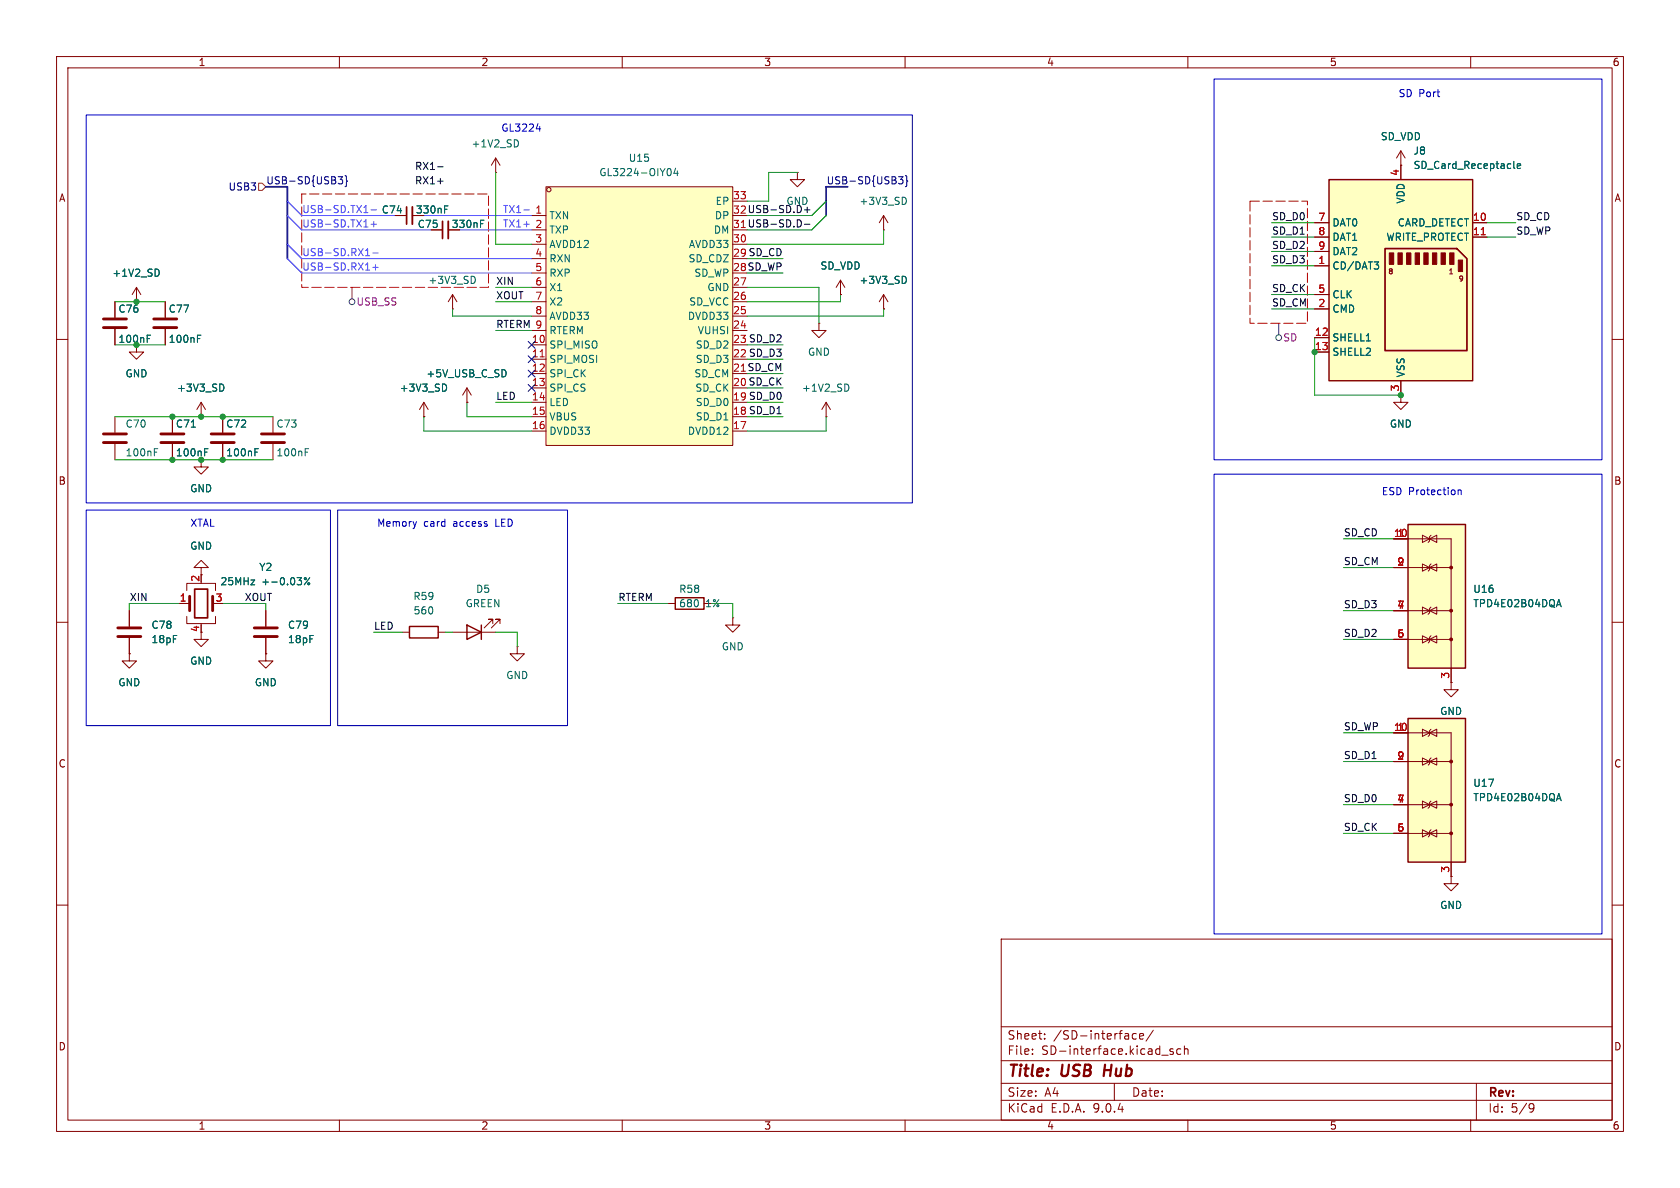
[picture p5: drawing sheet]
<svg xmlns="http://www.w3.org/2000/svg" width="297mm" height="210mm" viewBox="0 0 297 210" stroke-linecap="round" stroke-linejoin="round" font-family="sans-serif">
<g fill="none" stroke="#840000" stroke-width=".18">
<path d="M10 10h277v190h-277zM12 12h273v186h-273zM60 10v2M110 10v2M160 10v2M210 10v2M260 10v2M20.3 53.3v2.8M20.3 58.2v2.8M24.1 53.3h.1M24.1 50.8l-.7 1.3M24.1 50.8l.8 1.3"/>
<path d="M24.1 50.8v2.5M29.2 53.3v2.8M29.2 58.2v2.8M10 60h2M285 60h2M10 110h2M35.6 100.3h1.2l-1.2-1.2-1.3 1.2h1.3v1.3M285 110h2M256.5 154.9v1.3h1.3l-1.3 1.3-1.2-1.3h1.2M256.5 154.9h.1M10 160h2M177 166h108v32h-108z"/>
<path d="M285 160h2M60 198v2M110 198v2M160 198v2M177 194.5h108M177 191.5h108M177 187.5h108M177 181.5h108M182.5 186.3v.1M182.5 185.5v.1M184.7 183.6v.1M184.7 182.8v.1"/>
<path d="M197 191.5v3M200.9 182.8l-.4-.1-.3 .3v.4l.1 .2h.6M201.5 183.2l.7-.1-.1-.3-.4-.1-.2 .2v.7h.6M203.9 182.1l-1.3 2M205.4 186.5h1.1M207.4 185.5l-.4-.1-.2 .2 .1 .2 .5 .2v.3h-.6M208.7 185.5l-.4-.1-.3 .3v.4l.2 .2h.5M209.4 185.5l.2-.1 .4 .1v.9M209.4 184.9v1.5M210 198v2M260 198v2M261 191.5v6.5"/>
<path d="M270.6 195.1l.5 .1a.99 .99 0 0 1-.4 1.4h-.2M271.2 195.7l-.3 .3h-.3"/>
</g>
<path d="M195.4 188.2l-.3 2" fill="none" stroke="#840000" stroke-width=".4"/>
<path d="M18.3 56.4h4.1M18.3 57.9h4.1M27.2 56.4h4M27.2 57.9h4" fill="none" stroke="#840000" stroke-width=".51"/>
<path d="M26 59.9h.4M26 59.3h.6M27.9 47.6l.3 .5-.3 .7M34.9 59.9h.4M34.9 59.3h.6" fill="none" stroke="#006464" stroke-width=".18"/>
<path d="M248.9 92.7h10.2v25.4h-10.2z" fill="#ffffc2"/>
<path d="M248.9 92.7h10.2v25.4h-10.2z" fill="none" stroke="#840000" stroke-width=".25"/>
<g fill="none" stroke="#840000" stroke-width=".18">
<path d="M69.8 38.1h2.1M246.4 95.3h10.1v25.4M251.5 94.6l1.2 .7-1.2 .6zM251.5 99.7l1.2 .6-1.2 .7zM252.7 95.3l1.3-.7v1.3zM253 94.6l-.3 .3v.7l-.2 .3M253 99.7l-.3 .2v.8l-.2 .3M22.9 108v2.7M22.9 112.8v2.8M47 108v2.7M47 112.8v2.8M91.4 114.3v1.3h1.3l-1.3 1.2-1.2-1.2h1.2"/>
<path d="M91.4 114.3h.1M246.4 100.3h10.1M246.4 108h10.1M246.4 113h10.1M251.5 107.3l1.2 .7-1.2 .6zM251.5 112.4l1.2 .6-1.2 .7zM252.7 100.3l1.3-.6v1.3zM252.7 108l1.3-.7v1.3zM252.7 113l1.3-.6v1.3zM253 107.3l-.3 .3v.7l-.2 .3M253 112.4l-.3 .2v.8l-.2 .3M256.5 120.7v1.2h1.3l-1.3 1.3-1.2-1.3h1.2"/>
<path d="M256.5 120.7h.1"/>
</g>
<g fill="#840000" stroke="#840000" stroke-width=".18">
<circle cx="256.5" cy="100.3" r=".25"/>
<circle cx="256.5" cy="107.9" r=".25"/>
<circle cx="256.5" cy="113" r=".25"/>
</g>
<path d="M78.6 37h.4M78.6 36.4h.6M275.3 106.9h.6M275.6 106l.4 1.3" fill="none" stroke="#006464" stroke-width=".18"/>
<path d="M20.8 112.5h4.1M20.8 111h4.1M45 112.5h4M45 111h4" fill="none" stroke="#840000" stroke-width=".51"/>
<path d="M71.9 36.6v3" fill="none" stroke="#840000" stroke-width=".3"/>
<path d="M72.9 36.6v3" fill="none" stroke="#840000" stroke-width=".33"/>
<path d="M96.5 33h33v45.7h-33z" fill="#ffffc2"/>
<g fill="none" stroke="#840000" stroke-width=".18">
<path d="M87.6 30.5h.1M87.6 27.9l-.7 1.3M87.6 27.9l.8 1.3M87.6 27.9v2.6M94 38.1h2.5M96.5 33h33v45.7h-33zM129.5 35.6h2.6M80 54.6h.1M80 52.1l-.8 1.2M80 52.1l.8 1.2M80 52.1v2.5M94 40.6h2.5"/>
<path d="M94 43.2h2.5M94 45.7h2.5M94 48.3h2.5M94 50.8h2.5M94 53.3h2.5M94 55.9h2.5M94 58.4h2.5M129.5 43.2h2.6M129.5 50.8h2.6M129.5 53.3h2.6M129.5 55.9h2.6M129.5 58.4h2.6"/>
<path d="M144.8 57.2v1.2h1.2l-1.2 1.3-1.3-1.3h1.3M144.8 57.2h.1M20.3 73.7v2.8M20.3 78.5v2.8M24.1 61v1.2h1.3l-1.3 1.3-1.2-1.3h1.2M30.5 73.7v2.8M30.5 78.5v2.8M35.6 73.7h.1M35.6 71.1l-.8 1.3M35.6 71.1l.7 1.3M35.6 71.1v2.6M39.4 73.7v2.8"/>
<path d="M39.4 78.5v2.8M48.3 73.7v2.8M48.3 78.5v2.8M74.9 73.7h.1M74.9 71.1l-.7 1.3M74.9 71.1l.8 1.3M74.9 71.1v2.6M82.5 71.1h.1M82.5 68.6l-.7 1.3M82.5 68.6l.8 1.3M82.5 68.6v2.5M94 61h2.5"/>
<path d="M94 63.5h2.5M94 66h2.5M94 68.6h2.5M94 71.1h2.5M94 73.7h2.5M94 76.2h2.5M129.5 76.2h2.6M22.9 115.6v1.2h1.2l-1.2 1.3-1.3-1.3h1.3M22.9 115.6h.1M31.7 106.7h1.8M33 104.4v-1.3h5.1v1.3M33 109v1.2h5.1v-1.2"/>
<path d="M35.6 111.8v1.2h1.2l-1.2 1.3-1.3-1.3h1.3M35.6 110.2v.3M47 115.6v1.2h1.3l-1.3 1.3-1.3-1.3h1.3M47 115.6h.1M71.1 111.8h1.3M77.5 111.8h1.2M80 111.8h7.6M87.1 110.2v-.7h-.7h.7l-1.5 1.5M88.4 110.2v-.7h-.8h.8l-1.5 1.5M118.1 106.7h1.3"/>
<circle cx="97" cy="33.5" r=".38"/>
</g>
<path d="M95.5 63.1h.7" fill="none" stroke="#a90000" stroke-width=".18"/>
<g fill="none" stroke="#006464" stroke-width=".18">
<path d="M91.4 24.8l.3 .5-.3 .6M118.2 29.8a.68 .68 0 0 1 .5 .6 .68 .68 0 0 1-.5 .7M119.4 29.7l-.3 .9h.8M119.7 30.2v.9M83.8 48.9l.2 .5-.2 .6M27.3 79.9h.4M27.3 79.3h.6M33.8 75.5h.7M36.2 79.9h.4M36.2 79.3h.6M39.3 68l.3 .4-.3 .7M45.1 79.9h.4"/>
<path d="M45.1 79.3h.6M54 79.9h.4M54 79.3h.6M78.7 68l.3 .4-.3 .7M89.2 65.4l.3 .5-.3 .7M54.8 102.1l-1 1.3"/>
<circle cx="54" cy="102.3" r=".18"/>
<circle cx="54.6" cy="103.2" r=".18"/>
</g>
<path d="M18.3 76.7h4.1M18.3 78.2h4.1M28.4 76.7h4.1M28.4 78.2h4.1M37.3 76.7h4.1M37.3 78.2h4.1M46.2 76.7h4.1M46.2 78.2h4.1M33.5 105.4v2.6M37.6 105.4v2.6" fill="none" stroke="#840000" stroke-width=".51"/>
<path d="M72.4 110.7h5.1v2.1h-5.1zM82.5 110.5l2.6 1.3-2.6 1.2zM85.1 110.5v2.5M119.4 105.7h5.1v2h-5.1z" fill="none" stroke="#840000" stroke-width=".25"/>
<path d="M34.4 104.1h2.3v5.1h-2.3z" fill="none" stroke="#840000" stroke-width=".3"/>
<path d="M248.9 127h10.2v25.4h-10.2z" fill="#ffffc2"/>
<path d="M248.9 127h10.2v25.4h-10.2z" fill="none" stroke="#840000" stroke-width=".25"/>
<g fill="none" stroke="#840000" stroke-width=".18">
<path d="M246.4 129.5h10.1v25.4M246.4 134.6h10.1M251.5 128.9l1.2 .6-1.2 .7zM251.5 134l1.2 .6-1.2 .7zM252.7 129.5l1.3-.6v1.3zM252.7 134.6l1.3-.6v1.3zM253 128.9l-.3 .3v.7l-.2 .3M253 134l-.3 .2v.8l-.2 .3M246.4 142.2h10.1M246.4 147.3h10.1M251.5 141.6l1.2 .6-1.2 .7zM251.5 146.7l1.2 .6-1.2 .7z"/>
<path d="M252.7 142.2l1.3-.6v1.3zM252.7 147.3l1.3-.6v1.3zM253 141.6l-.3 .3v.7l-.2 .3M253 146.7l-.3 .2v.8l-.2 .3"/>
</g>
<g fill="#840000" stroke="#840000" stroke-width=".18">
<circle cx="256.5" cy="134.6" r=".25"/>
<circle cx="256.5" cy="142.2" r=".25"/>
<circle cx="256.5" cy="147.3" r=".25"/>
</g>
<path d="M275.3 141.2h.6M275.6 140.3l.4 1.2" fill="none" stroke="#006464" stroke-width=".18"/>
<path d="M234.9 31.8h25.4v35.5h-25.4z" fill="#ffffc2"/>
<g fill="#840000" stroke="#840000" stroke-width=".18">
<path d="M245.6 44.7h.8v2h-.8z"/>
<path d="M247.1 44.7h.8v2h-.8z"/>
<path d="M248.7 44.7h.7v2h-.7z"/>
<path d="M250.2 44.7h.8v2h-.8z"/>
<path d="M251.7 44.7h.8v2h-.8z"/>
<path d="M253.2 44.7h.8v2h-.8z"/>
<path d="M254.8 44.7h.7v2h-.7z"/>
<path d="M256.3 44.7h.7v2h-.7z"/>
<path d="M257.8 46h.8v2h-.8z"/>
</g>
<path d="M234.9 31.8h25.4v35.5h-25.4z" fill="none" stroke="#840000" stroke-width=".25"/>
<path d="M78.2 39.1v3.1M244.9 43.9h12.7l1.7 1.8v16.3h-14.4z" fill="none" stroke="#840000" stroke-width=".3"/>
<g fill="none" stroke="#840000" stroke-width=".18">
<path d="M69.8 38.1h2.1M141 30.5v1.3h1.2l-1.2 1.2-1.3-1.2h1.3M141 30.5h.1M156.2 38.1v2.5M156.2 38.1l-.8 1.3M156.2 38.1l.8 1.3M232.4 39.4h2.5M247.6 29.2h.1M247.6 26.7v5.1M247.6 26.7l-.7 1.2M247.6 26.7l.8 1.2M260.3 39.4h2.6"/>
<path d="M20.3 53.3v2.8M20.3 58.2v2.8M24.1 53.3h.1M29.2 53.3v2.8M29.2 58.2v2.8M76.2 40.6h2M148.6 52.1h.1M148.6 49.5l-.8 1.3M148.6 49.5l.8 1.3M148.6 49.5v2.6M156.2 54.6h.1M156.2 40.6h.1"/>
<path d="M156.2 52.1l-.8 1.2M156.2 52.1l.8 1.2M156.2 52.1v2.5M232.4 41.9h2.5M232.4 44.5h2.5M232.4 47h2.5M232.4 52.1h2.5M232.4 54.6h2.5M232.4 59.7h2.5M260.3 41.9h2.6M30.5 73.7v2.8M30.5 78.5v2.8"/>
<path d="M35.6 73.7h.1M39.4 73.7v2.8M39.4 78.5v2.8M74.9 73.7h.1M82.5 71.1h.1M146 73.7h.1M146 71.1l-.7 1.3M146 71.1l.8 1.3M146 71.1v2.6M232.4 62.2h2.5M247.6 69.9v1.2h1.3l-1.3 1.3-1.2-1.3h1.2M247.6 69.9h.1"/>
<path d="M247.6 67.3v2.6M35.6 81.3v1.3h1.2l-1.2 1.2-1.3-1.2h1.3M246.4 95.3h2.5M22.9 115.6h.1M22.9 108v2.7M22.9 112.8v2.8M31.7 106.7h1.3M47 115.6h.1M47 108v2.7M47 112.8v2.8M129.5 109.2v1.3h1.3l-1.3 1.3-1.2-1.3h1.2M129.5 109.2h.1"/>
<path d="M246.4 100.3h2.5M246.4 108h2.5M246.4 113h2.5M256.5 118.1v2.6M246.4 129.5h2.5M246.4 134.6h2.5M256.5 120.7h.1M246.4 142.2h2.5M246.4 147.3h2.5M256.5 154.9h.1M256.5 152.4v2.5"/>
</g>
<g fill="none" stroke="#006464" stroke-width=".18">
<path d="M78.6 37h.4M78.6 36.4h.6M85 39.5h.4M85 38.9h.6M160 34.9l.2 .5-.2 .7M267.6 28.5v1.1l.2 .2M268.2 29.4l.6-.2v-.2l-.4-.1-.2 .2 .1 .6h.5M26 59.9h.4M26 59.3h.6M27.9 47.6l.3 .5-.3 .7M34.9 59.9h.4M34.9 59.3h.6"/>
<path d="M160 48.9l.2 .5-.2 .6M242.9 46.3h.8l-.4 .5M243.5 46.8l.2 .2v.3l-.2 .3M33.8 75.5h.7M36.2 79.9h.4M36.2 79.3h.6M39.3 68l.3 .4-.3 .7M45.1 79.9h.4M45.1 79.3h.6M78.7 68l.3 .4-.3 .7M89.2 65.4l.3 .5-.3 .7M149.8 68l.3 .4-.3 .7"/>
<path d="M54.8 102.1l-1 1.3M275.3 106.9h.6M275.6 106l.4 1.3M275.3 141.2h.6M275.6 140.3l.4 1.2"/>
<circle cx="54" cy="102.3" r=".18"/>
<circle cx="54.6" cy="103.2" r=".18"/>
</g>
<path d="M261.9 41.5h.7" fill="none" stroke="#a90000" stroke-width=".18"/>
<path d="M79.2 39.1v3.1" fill="none" stroke="#840000" stroke-width=".33"/>
<g fill="none" stroke="#484848" stroke-width=".18">
<path d="M62.2 50.8v2M226.1 57.2v2"/>
<circle cx="62.2" cy="53.3" r=".51"/>
<circle cx="226.1" cy="59.7" r=".51"/>
</g>
<path d="M53.3 34.3v16.5h33.1v-16.5h-33.1M221 35.6h10.1v21.6h-10.1v-21.6" fill="none" stroke="#f00" stroke-width=".18" stroke-dasharray="1.7 .6"/>
<path d="M45.7 32.4h.7l.6 .6-.6 .7h-.7z" fill="none" stroke="#725600" stroke-width=".18"/>
<g fill="none" stroke="#4a47ff" stroke-width=".18">
<path d="M50.8 35.6l2.5 2.5h16.5M50.8 38.1l2.5 2.5h22.9M64.3 37.6h.8M65.6 39.6h1M65.6 37.1h1M66.1 39.2v.9M74.9 38.1h19.1M92.6 37.1h1M50.8 45.7l2.5 2.6h40.7M50.8 43.2l2.5 2.5h40.7M64.6 45.2h.8M65.9 44.7h1"/>
<path d="M65.9 47.3h1M66.4 46.8v.9M81.3 40.6h12.7"/>
</g>
<path d="M59.8 31.2h.8l-.4 .5 .3 .1 .1 .5-.3 .2h-.3M61 31.1l.2 .1v.6l.2 .2-.2 .2v.6l-.2 .2M158.9 31.2h.7l-.4 .5 .4 .1v.5l-.2 .2h-.4M160.1 31.1l.2 .1v.6l.2 .2-.2 .2v.6l-.2 .2M93.4 68l1.2 1.2M93.4 65.4l1.2 1.2M93.4 60.4l1.2 1.2M93.4 62.9l1.2 1.2M94.6 68l-1.2 1.2M94.6 65.4l-1.2 1.2M94.6 60.4l-1.2 1.2M94.6 62.9l-1.2 1.2" fill="none" stroke="#000084" stroke-width=".18"/>
<path d="M77.4 29.5h.9M77.4 32h.9M141.6 39.2v.6M142.2 39.6h1M142.2 37.1h1M142.7 36.6v1" fill="none" stroke="#0f0f0f" stroke-width=".18"/>
<path d="M47 33h3.8v12.7M149.9 33h-3.9v5.1" fill="none" stroke="#000084" stroke-width=".3"/>
<g fill="none" stroke="#009600" stroke-width=".18">
<path d="M87.6 30.5v12.7h6.4M141 30.5h-5.1v5.1h-3.8M146 35.6l-2.5 2.5h-11.4M146 38.1l-2.5 2.5h-11.4M224.8 39.4h7.6M262.9 39.4h5.1M20.3 53.3h8.9M80 54.6v1.3h14M87.6 53.3h6.4M87.6 50.8h6.4M87.6 58.4h6.4M132.1 48.3h6.3"/>
<path d="M132.1 50.8h12.7v6.4M132.1 45.7h6.3M148.6 52.1v1.2h-16.5M156.2 54.6v1.3h-24.1M156.2 40.6v2.6h-24.1M224.8 41.9h7.6M224.8 44.5h7.6M224.8 54.6h7.6M224.8 47h7.6M224.8 52.1h7.6M232.4 59.7v10.2h15.2M262.9 41.9h5.1"/>
<path d="M20.3 61h8.9M20.3 73.7h28M74.9 73.7v2.5h19.1M82.5 71.1v2.6h11.5M87.6 71.1h6.4M132.1 61h6.3M132.1 73.7h6.3M132.1 71.1h6.3M132.1 66h6.3M132.1 63.5h6.3M132.1 68.6h6.3M146 73.7v2.5h-13.9"/>
<path d="M20.3 81.3h28M237.5 95.3h8.9M31.7 106.7h-8.8v1.3M39.4 106.7h7.6v1.3M66 111.8h5.1M78.7 111.8h1.3M87.6 111.8h3.8v2.5M109.2 106.7h8.9M125.7 106.7h3.8v2.5M237.5 100.3h8.9M237.5 108h8.9M237.5 113h8.9"/>
<path d="M237.5 134.6h8.9M237.5 129.5h8.9M237.5 147.3h8.9M237.5 142.2h8.9"/>
</g>
<path d="M214.6 14h68.6v67.3h-68.6zM15.2 20.3h146.1v68.6h-146.1zM94.8 22.8h.8M95.4 22.3v.9M15.2 90.2h43.2v38.1h-43.2zM59.7 90.2h40.6v38.1h-40.6zM73.6 92.2l-.3 .8M214.6 83.8h68.6v81.3h-68.6zM257.8 86.6v.9M257.8 86.7l.2-.1 .3 .1v.8" fill="none" stroke="#0000c2" stroke-width=".18"/>
<g fill="#009600" stroke="#009600" stroke-width=".18">
<circle cx="39.4" cy="73.7" r=".46"/>
<circle cx="24.1" cy="53.3" r=".46"/>
<circle cx="35.6" cy="73.7" r=".46"/>
<circle cx="30.5" cy="73.7" r=".46"/>
<circle cx="232.4" cy="62.2" r=".46"/>
<circle cx="39.4" cy="81.3" r=".46"/>
<circle cx="35.6" cy="81.3" r=".46"/>
<circle cx="30.5" cy="81.3" r=".46"/>
<circle cx="247.6" cy="69.9" r=".46"/>
</g>
<g font-size="2.8" fill="#840000">
<text x="178" y="190.9">Title:</text>
<text x="187.7" y="190.9">USB</text>
<text x="196" y="190.9">Hub</text>
</g>
<g font-size="2.1" fill="#840000">
<text x="178" y="184">Sheet:</text>
<text x="186.2" y="184">/SD-interface/</text>
<text x="178" y="186.7">File:</text>
<text x="184.1" y="186.7">SD-interface.kicad_sch</text>
<text x="178" y="196.9">KiCad</text>
<text x="178" y="194.1">Size:</text>
<text x="184.7" y="194.1">A4</text>
<text x="185.7" y="196.9">E.D.A.</text>
<text x="193.3" y="196.9">9.0.4</text>
<text x="200" y="194.1">Date:</text>
<text x="263" y="194.3">Rev:</text>
<text x="263" y="196.9">Id:</text>
<text x="267.1" y="196.9">5/9</text>
</g>
<g font-size="1.8" fill="#840000">
<text x="35" y="11.9">1</text>
<text x="85" y="11.9">2</text>
<text x="135" y="11.9">3</text>
<text x="185" y="11.9">4</text>
<text x="235" y="11.9">5</text>
<text x="285" y="11.9">6</text>
<text x="10.3" y="35.9">A</text>
<text x="285.3" y="35.9">A</text>
<text x="73.4" y="37.9">330nF</text>
<text x="79.8" y="40.5">330nF</text>
<text x="31" y="80.9">100nF</text>
<text x="10.3" y="85.9">B</text>
<text x="285.3" y="85.9">B</text>
<text x="10.3" y="135.9">C</text>
<text x="285.3" y="135.9">C</text>
<text x="10.3" y="185.9">D</text>
<text x="285.3" y="185.9">D</text>
<text x="35" y="199.9">1</text>
<text x="85" y="199.9">2</text>
<text x="135" y="199.9">3</text>
<text x="185" y="199.9">4</text>
<text x="235" y="199.9">5</text>
<text x="285" y="199.9">6</text>
</g>
<g font-size="1.8" fill="#0000c2">
<text x="247.2" y="17.4">SD Port</text>
<text x="88.5" y="23.5">GL3224</text>
<text x="244.2" y="87.7">ESD Protection</text>
<text x="33.6" y="93.3">XTAL</text>
<text x="66.6" y="93.3">Memory</text>
<text x="74.9" y="93.3">card</text>
<text x="80.2" y="93.3">access</text>
<text x="87.9" y="93.3">LED</text>
</g>
<g font-size="1.8" fill="#006464">
<text x="83.3" y="26.3">+1V2_SD</text>
<text x="111.1" y="28.8">U15</text>
<text x="244" y="25">SD_VDD</text>
<text x="249.8" y="27.5">J8</text>
<text x="105.9" y="31.3">GL3224-OIY04</text>
<text x="249.8" y="30.1">SD_Card_Receptacle</text>
<text x="67.4" y="37.9">C74</text>
<text x="73.7" y="40.5">C75</text>
<text x="97" y="39">TXN</text>
<text x="97" y="41.5">TXP</text>
<text x="126.1" y="41.5">DM</text>
<text x="126.3" y="39">DP</text>
<text x="126.4" y="36.4">EP</text>
<text x="151.8" y="36.4">+3V3_SD</text>
<text x="235.5" y="40.2">DAT0</text>
<text x="247" y="40.2">CARD_DETECT</text>
<text x="248.5" y="36.1" transform="rotate(-90 248.5 36.1)">VDD</text>
<text x="97" y="44">AVDD12</text>
<text x="97" y="46.6">RXN</text>
<text x="121.6" y="46.6">SD_CDZ</text>
<text x="121.7" y="44">AVDD33</text>
<text x="145" y="47.9">SD_VDD</text>
<text x="235.5" y="42.8">DAT1</text>
<text x="235.5" y="45.3">DAT2</text>
<text x="235.5" y="47.9">CD/DAT3</text>
<text x="245" y="42.8">WRITE_PROTECT</text>
<text x="19.8" y="49.1">+1V2_SD</text>
<text x="75.6" y="50.4">+3V3_SD</text>
<text x="97" y="49.1">RXP</text>
<text x="97" y="51.7">X1</text>
<text x="122.7" y="49.1">SD_WP</text>
<text x="125" y="51.7">GND</text>
<text x="151.8" y="50.4">+3V3_SD</text>
<text x="235.5" y="52.9">CLK</text>
<text x="20.8" y="55.5">C76</text>
<text x="29.7" y="55.5">C77</text>
<text x="97" y="54.2">X2</text>
<text x="97" y="56.7">AVDD33</text>
<text x="97" y="59.3">RTERM</text>
<text x="121.5" y="56.7">DVDD33</text>
<text x="121.8" y="54.2">SD_VCC</text>
<text x="123.3" y="59.3">VUHSI</text>
<text x="235.5" y="55.5">CMD</text>
<text x="29.7" y="60.8">100nF</text>
<text x="97" y="61.8">SPI_MISO</text>
<text x="97" y="64.4">SPI_MOSI</text>
<text x="122.9" y="61.8">SD_D2</text>
<text x="122.9" y="64.4">SD_D3</text>
<text x="142.7" y="63.1">GND</text>
<text x="235.5" y="60.6">SHELL1</text>
<text x="235.5" y="63.1">SHELL2</text>
<text x="22.1" y="66.9">GND</text>
<text x="31.2" y="69.4">+3V3_SD</text>
<text x="70.6" y="69.4">+3V3_SD</text>
<text x="75.3" y="66.9">+5V_USB_C_SD</text>
<text x="97" y="66.9">SPI_CK</text>
<text x="97" y="69.4">SPI_CS</text>
<text x="97" y="72">LED</text>
<text x="122.7" y="66.9">SD_CM</text>
<text x="122.8" y="69.4">SD_CK</text>
<text x="122.9" y="72">SD_D0</text>
<text x="141.7" y="69.4">+1V2_SD</text>
<text x="248.5" y="66.8" transform="rotate(-90 248.5 66.8)">VSS</text>
<text x="22.1" y="75.8">C70</text>
<text x="31" y="75.8">C71</text>
<text x="39.9" y="75.8">C72</text>
<text x="48.8" y="75.8">C73</text>
<text x="97" y="74.5">VBUS</text>
<text x="97" y="77.1">DVDD33</text>
<text x="121.5" y="77.1">DVDD12</text>
<text x="122.9" y="74.5">SD_D1</text>
<text x="245.6" y="75.8">GND</text>
<text x="22.1" y="80.9">100nF</text>
<text x="39.9" y="80.9">100nF</text>
<text x="48.8" y="80.9">100nF</text>
<text x="33.5" y="87.2">GND</text>
<text x="33.5" y="97.4">GND</text>
<text x="45.7" y="101.1">Y2</text>
<text x="38.9" y="103.7">25MHz</text>
<text x="46.3" y="103.7">+-0.03%</text>
<text x="73" y="106.3">R59</text>
<text x="82.2" y="107.5">GREEN</text>
<text x="84.1" y="105">D5</text>
<text x="120" y="107.5">680</text>
<text x="120" y="105">R58</text>
<text x="124.8" y="107.5">1%</text>
<text x="260.4" y="105">U16</text>
<text x="260.4" y="107.5">TPD4E02B04DQA</text>
<text x="26.7" y="111.4">C78</text>
<text x="26.7" y="113.9">18pF</text>
<text x="50.8" y="111.4">C79</text>
<text x="50.8" y="113.9">18pF</text>
<text x="73" y="108.8">560</text>
<text x="33.5" y="117.7">GND</text>
<text x="127.5" y="115.2">GND</text>
<text x="20.8" y="121.5">GND</text>
<text x="45" y="121.5">GND</text>
<text x="89.4" y="120.2">GND</text>
<text x="254.5" y="126.6">GND</text>
<text x="260.4" y="139.3">U17</text>
<text x="260.4" y="141.8">TPD4E02B04DQA</text>
<text x="254.5" y="160.9">GND</text>
</g>
<g font-size="1.8" fill="#000084">
<text x="40.3" y="33.9">USB3</text>
<text x="47" y="32.7">USB-SD{USB3}</text>
<text x="146" y="32.7">USB-SD{USB3}</text>
</g>
<g font-size="1.8" fill="#0f0f0f">
<text x="73.3" y="30.1">RX1-</text>
<text x="73.3" y="32.7">RX1+</text>
<text x="129.5" y="37.8">32 USB-SD.D+</text>
<text x="129.5" y="40.4">31 USB-SD.D-</text>
<text x="138.9" y="36.4">GND</text>
<text x="224.8" y="41.6">SD_D1</text>
<text x="224.8" y="39">SD_D0</text>
<text x="268" y="41.6">SD_WP</text>
<text x="268" y="39">SD_CD</text>
<text x="129.5" y="45.5">29 SD_CD</text>
<text x="224.8" y="44.1">SD_D2</text>
<text x="224.8" y="46.6">SD_D3</text>
<text x="87.6" y="53">XOUT</text>
<text x="87.6" y="50.5">XIN</text>
<text x="129.5" y="48">28 SD_WP</text>
<text x="224.8" y="51.7">SD_CK</text>
<text x="87.6" y="58.1">RTERM 9</text>
<text x="224.8" y="54.3">SD_CM</text>
<text x="129.5" y="60.7">23 SD_D2</text>
<text x="129.5" y="63.2">22 SD_D3</text>
<text x="129.5" y="65.8">21 SD_CM</text>
<text x="87.6" y="70.8">LED</text>
<text x="129.5" y="68.3">20 SD_CK</text>
<text x="129.5" y="70.9">19 SD_D0</text>
<text x="129.5" y="73.4">18 SD_D1</text>
<text x="237.5" y="94.9">SD_CD</text>
<text x="237.5" y="100">SD_CM</text>
<text x="22.9" y="106.3">XIN</text>
<text x="43.2" y="106.3">XOUT</text>
<text x="109.2" y="106.3">RTERM</text>
<text x="237.5" y="107.6">SD_D3</text>
<text x="66" y="111.4">LED</text>
<text x="237.5" y="112.7">SD_D2</text>
<text x="237.5" y="129.2">SD_WP</text>
<text x="237.5" y="134.3">SD_D1</text>
<text x="237.5" y="141.9">SD_D0</text>
<text x="237.5" y="147">SD_CK</text>
</g>
<g font-size="1.8" fill="#a90000">
<text x="129.5" y="35.3">33</text>
<text x="247.4" y="31.2" transform="rotate(-90 247.4 31.2)">4</text>
<text x="94.5" y="37.8">1</text>
<text x="94.5" y="40.4">2</text>
<text x="233" y="39.1">7</text>
<text x="233" y="41.7">8</text>
<text x="260.3" y="39.1">10</text>
<text x="260.3" y="41.7">11</text>
<text x="94.5" y="42.9">3</text>
<text x="94.5" y="45.5">4</text>
<text x="129.5" y="42.9">30</text>
<text x="233" y="44.2">9</text>
<text x="233" y="46.7">1</text>
<text x="94.5" y="48">5</text>
<text x="94.5" y="50.5">6</text>
<text x="94.5" y="53.1">7</text>
<text x="129.5" y="50.5">27</text>
<text x="129.5" y="53.1">26</text>
<text x="233" y="51.8">5</text>
<text x="94.5" y="55.6">8</text>
<text x="129.5" y="55.6">25</text>
<text x="129.5" y="58.2">24</text>
<text x="232.4" y="59.4">12</text>
<text x="233" y="54.4">2</text>
<text x="93.9" y="60.7">10</text>
<text x="93.9" y="63.2">11</text>
<text x="93.9" y="65.8">12</text>
<text x="232.4" y="62">13</text>
<text x="93.9" y="68.3">13</text>
<text x="93.9" y="70.9">14</text>
<text x="247.4" y="69.3" transform="rotate(-90 247.4 69.3)">3</text>
<text x="93.9" y="73.4">15</text>
<text x="93.9" y="75.9">16</text>
<text x="129.5" y="75.9">17</text>
<text x="246.3" y="95">10</text>
<text x="246.9" y="95">1</text>
<text x="246.9" y="100.1">2</text>
<text x="31.7" y="106.4">1</text>
<text x="35.3" y="102.9" transform="rotate(-90 35.3 102.9)">2</text>
<text x="38" y="106.4">3</text>
<text x="246.9" y="107.7">7</text>
<text x="35.3" y="111.8" transform="rotate(-90 35.3 111.8)">4</text>
<text x="246.9" y="112.8">5</text>
<text x="256.3" y="120.1" transform="rotate(-90 256.3 120.1)">3</text>
<text x="246.3" y="129.3">10</text>
<text x="246.9" y="129.3">1</text>
<text x="246.9" y="134.4">2</text>
<text x="246.9" y="142">7</text>
<text x="246.9" y="147.1">5</text>
<text x="256.3" y="154.4" transform="rotate(-90 256.3 154.4)">3</text>
</g>
<g font-size="1.8" fill="#4a47ff">
<text x="53.3" y="40.3">USB-SD.TX1+</text>
<text x="53.3" y="37.8">USB-SD.TX1-</text>
<text x="88.8" y="37.8">TX1-</text>
<text x="88.8" y="40.3">TX1+</text>
<text x="53.3" y="45.4">USB-SD.RX1-</text>
<text x="53.3" y="47.9">USB-SD.RX1+</text>
</g>
<g font-size="1.8" fill="#840084">
<text x="62.9" y="54.2">USB_SS</text>
<text x="226.8" y="60.6">SD</text>
</g>
<text font-size="1.8" fill="#009600" x="20.8" y="60.8">100nF</text>
<g font-size="1.3" fill="#840000">
<text x="245.3" y="48.7">8</text>
<text x="256" y="48.7">1</text>
<text x="257.8" y="50">9</text>
</g>
</svg>
